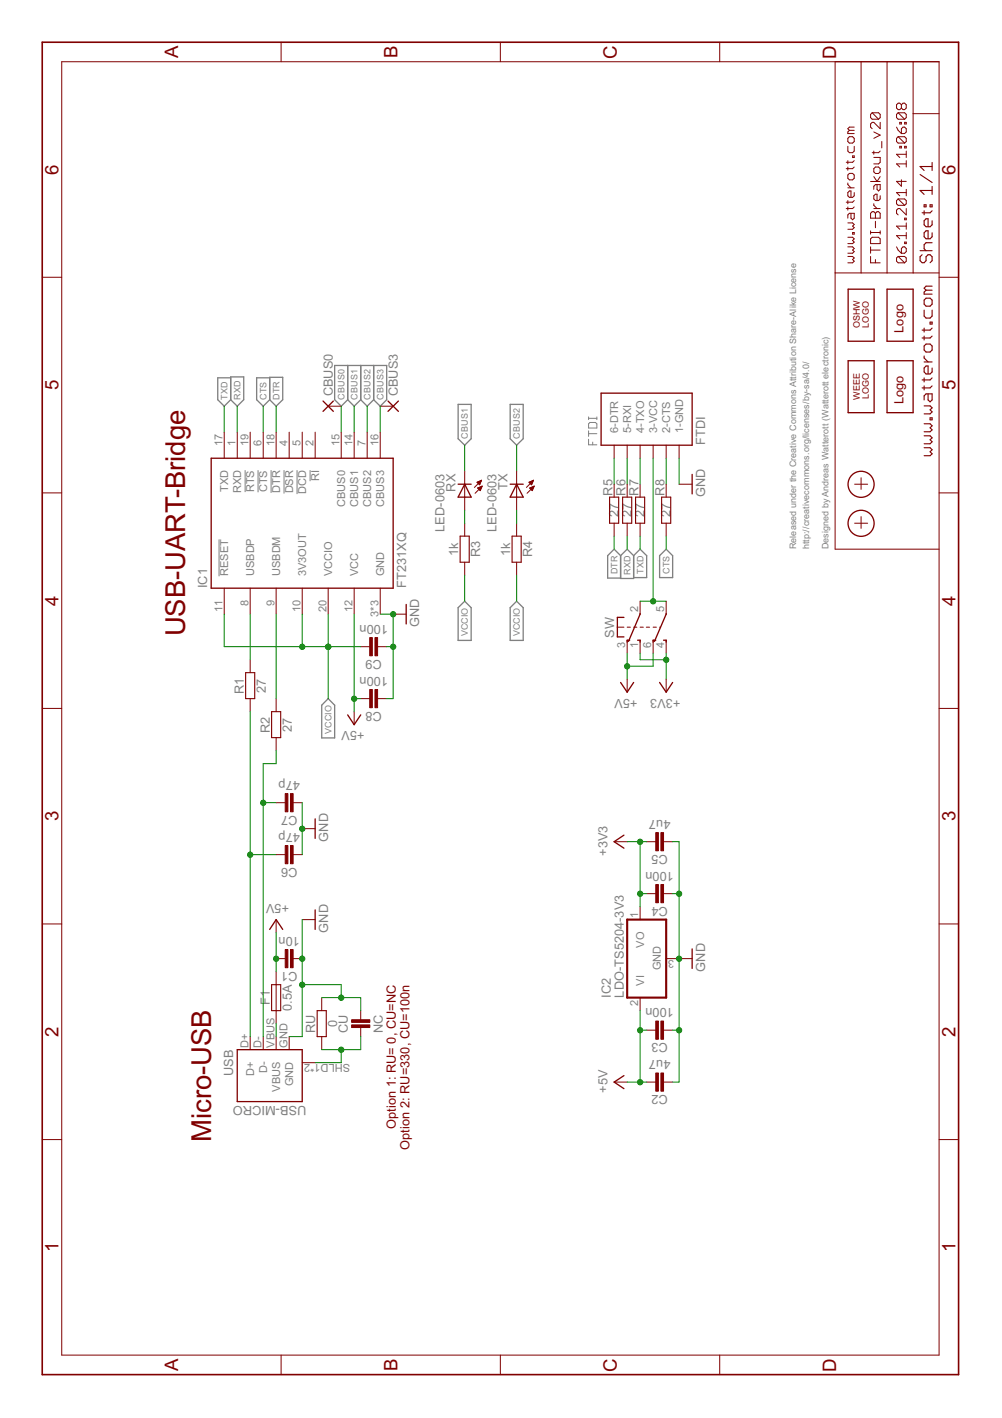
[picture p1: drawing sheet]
<svg xmlns="http://www.w3.org/2000/svg" width="210mm" height="297mm" viewBox="0 0 210 297" stroke-linecap="round" stroke-linejoin="round" font-family="sans-serif">
<g fill="none" stroke="#808080" stroke-width=".21">
<path d="M51.4 98.5v4.6M54.1 98.5v4.6M56.8 98.5v4.8M59.5 98.5v4.9M62.2 98.5v5M65 98.5v2.3M123.3 92v1.2h1.7M123.3 87.3v.6M123.3 90.3v1.1M123.3 90.8h1.7M123.3 87.6h1.7M123.6 88.5h1.1l.3 .3v.9h-1.7v-.9z"/>
<path d="M124.2 92.6v.6M125 87.3v.6M45.9 113v7.7"/>
</g>
<g fill="none" stroke="#808080" stroke-width=".28">
<path d="M48.3 79.1h-2.7v4.6l1.4 1.4 1.3-1.4M48.3 79h2.8v4.7l-1.4 1.4-1.4-1.4zM56.5 79.1h-2.7v4.6l1.3 1.4 1.4-1.4M56.5 79h2.7v4.7l-1.4 1.4-1.3-1.4zM72.8 76.6v7.1M75.6 76.6v7.1M78.3 76.6v7.1M72.8 83.7l-1.3 1.4-1.4-1.4v-7.1h10.9v7.1l-1.3 1.4-1.4-1.4M72.8 83.7l1.4 1.4 1.4-1.4M75.6 83.7l1.3 1.4 1.4-1.4M96 84.7h2.7v7.2l-1.4 1.4-1.3-1.4zM106.9 84.7h2.7v7.2l-1.4 1.4-1.3-1.4z"/>
<path d="M130 116.4l-1.3-1.4-1.4 1.4v4.7h2.7M130 116.4v4.8h2.7v-4.8M130 116.4l1.4-1.4 1.3 1.4M132.7 116.4l1.4-1.4 1.4 1.4v4.6h-2.8M138.2 116.4l1.4-1.4 1.3 1.4v4.6h-2.7zM96 127.3l1.3-1.4 1.4 1.4v6.9h-2.7zM106.9 127.3l1.3-1.4 1.4 1.4v6.9h-2.7zM68.7 146.3l1.4 1.4v6.9h-2.7v-6.9z"/>
</g>
<g fill="none" stroke="#800000" stroke-width=".23">
<path d="M192.7 36.6l2.6 1.6M195.3 34v1.7M195.3 39.1v1.6M195.3 39.9h-2.6l.9 .8M195.3 34.9h-2.6l.9 .8M192.7 52.5h2.6M193.2 53.4l-.5 .4v.8l.5 .4h.4l.4-.4v-.8l.4-.4h.4l.5 .4v.8l-.5 .4M193.6 42.9h.4v.4h-.4zM193.6 44.2v.8M194.8 42.9h.5v.4h-.5zM195.3 46.2v.9l-.5 .4h-.8l-.4-.4v-.9l.4-.4h.4v1.7M195.3 48.8v.8l-.5 .4h-.8l-.4-.4v-.8l.4-.5h.4v1.7"/>
<path d="M195.3 50.8h-1.3l-.4 .5v.8l.4 .4M195.3 59.9h-1.3l-.4 .5 .4 .4M195.3 44.2l-.5 .4h-1.6M193.6 62.9l.4-.4h.8l.5 .4v.8l-.5 .4h-.8l-.4-.4zM193.6 65v1.2l.4 .4h.8l.5-.4v-1.2M193.6 72.5l.4-.4h.8l.5 .4v.8l-.5 .4h-.8l-.4-.4zM193.6 68.7v.9M193.6 70.4v.8M193.6 74.6v.4l.8 .8M193.6 79.2v.8M193.6 75.8h1.7M194 60.8l-.4 .4v.4h1.7"/>
<path d="M194 60.8h1.3M194.8 67.5h.5v.4h-.5zM195.3 77.1v.8l-.5 .4h-.8l-.4-.4v-.8l.4-.4h.4v1.6M195.3 79.2l-.5 .4h-1.6M195.3 70.4l-.5 .4h-1.6M195.3 68.7l-.5 .5h-1.6M193.6 93.8h1.2l.5 .4-.5 .4 .5 .5-.5 .4h-1.2M193.6 91.3h1.2l.5 .4-.5 .4 .5 .4-.5 .5h-1.2M193.6 88.8h1.2l.5 .4-.5 .4 .5 .4-.5 .4h-1.2M193.6 85h1.2l.5 .4-.5 .5 .5 .4-.5 .4h-1.2M193.6 80.8v.9M194.4 82.5v1.3l.4 .4 .5-.4v-1.3h-1.3l-.4 .4v.9"/>
<path d="M194.8 87.5h.5v.4h-.5zM195.3 80.8l-.5 .5h-1.6M96.4 112.3h1.9v5.5h-1.9zM107.3 112.3h1.9v5.5h-1.9zM127.7 104.1h1.9v5.5h-1.9zM130.4 104.1h1.9v5.5h-1.9zM133.1 104.1h1.9v5.5h-1.9zM138.6 104.1h1.9v5.5h-1.9zM51.5 140.9h1.9v5.4h-1.9zM56.9 149.1h1.9v5.4h-1.9zM56.9 206.3h1.9v5.4h-1.9zM66.4 211.7h1.9v5.4h-1.9z"/>
</g>
<g fill="none" stroke="#800000" stroke-width=".21">
<path d="M12.9 12.9h183.8v271h-183.8zM58.9 8.8v4.1M104.8 8.8v4.1M150.8 8.8v4.1M174.9 12.9v102.1h21.8M180.4 12.9v44.3M185.8 12.9v44.3M191.3 12.9v44.3M177.6 30.6v1l.3 .4h.7l.3-.4v-1M177.6 33.7v.6M177.6 35v.7M177.6 38.3v.4l.7 .6"/>
<path d="M177.6 39.3h1.3M177.9 36.3h.7l.3 .4v.6l-.3 .4h-.7l-.3-.4v-.6zM177.9 28.6h.7l.3 .4v.7l-.3 .3h-.7l-.3-.3v-.7zM177.9 27.3l-.3 .3v.4h1.3M177.9 27.3h1M178.6 32.7h.3v.3h-.3zM178.9 26.6h-1l-.3 .4 .3 .3M178.9 35l-.3 .3h-1.3M178.9 33.7l-.3 .3h-1.3M182.4 38h2M182.7 23.6l-.3 .4v.6l.3 .4h1.3M182.7 23.6h1.3l.4 .4v.6l-.4 .4"/>
<path d="M182.7 23.6l1.3 1.4M183 33h1.4v1l-.4 .3h-1M183 31.6v.7M183 37l.7 1 .7-1M183 27.6l1.4 .7-1.4 .7M183.4 35h.6l.4 .3v.7l-.4 .3h-.6l-.4-.3v-.7zM183.7 38.7v1l.3 .3 .4-.3v-1h-1l-.4 .3v.7M184.4 25.6v1.4l-1.4-1.4h-.3l-.3 .4v.6l.3 .4M184.4 31.6l-.4 .4h-1.3M184.7 29.6v1.4M187.8 26.6l.4 .7 .6 .7M188.2 23.6l-.4 .4v.6l.4 .4h1.3"/>
<path d="M188.2 23.6h1.3l.3 .4v.6l-.3 .4M188.2 28.6l-.4 .4v.7l.4 .3h1.3M188.2 28.6h1.3l.3 .4v.7l-.3 .3M188.2 28.6l1.3 1.4M188.2 23.6l1.3 1.4M188.5 25.6h.3v.4h-.3zM188.5 30.6h.3v.4h-.3zM188.8 21.9l-.3-.3h-.3l-.4 .3v.7l.4 .4h.3l.3-.4M188.8 21.9l.4-.3h.3l.3 .3v.7l-.3 .4h-.3l-.4-.4M188.8 27l.4-.4h.3l.3 .4v.6l-.3 .4h-.7zM188.8 21.9v.7M188.8 37.7v1.3l-1-1h2"/>
<path d="M189.5 25.6h.3v.4h-.3zM189.5 30.6h.3v.4h-.3zM189.8 34.3h-2l.7 .7M189.8 31.6v1.4M189.8 33.7v1.3M189.8 39.7v1.3M189.8 32.3h-2l.7 .7M191.3 23.8h5.4M8.8 58.1h4.1M174.9 57.2h21.8M177.6 53.7h1l.3 .3-.3 .4 .3 .3-.3 .4h-1M177.6 49.7h1l.3 .3-.3 .4 .3 .3-.3 .3h-1"/>
<path d="M177.6 51.7h1l.3 .3-.3 .4 .3 .3-.3 .3h-1M177.6 46.7h1l.3 .3-.3 .4 .3 .3-.3 .3h-1M177.6 42v.7M177.6 43.3v.7M178.3 44.7v1l.3 .3 .3-.3v-1h-1l-.3 .3v.7M178.6 48.7h.3v.3h-.3zM178.9 43.3l-.3 .4h-1.3M178.9 40.3v.7l-.3 .3h-.7l-.3-.3v-.7l.3-.3h.4v1.3M178.9 42l-.3 .4h-1.3M182.4 53.7v1.4h2M182.4 44.7l.3-.4h.3l.4 .4 .3-.4h.3l.4 .4v1h-2zM182.4 48.4v.6"/>
<path d="M182.4 51.7v1.3M182.4 52.4h2M182.4 48.7h2M182.7 49.7h1.3l.4 .3v1h-2v-1zM183 43.7h1.4M183 42.7v.3l.7 .7M183.4 44.7v1M183.4 46.4v1.3M183.4 54.4v.7M184.4 41v.7l-.4 .3h-.6l-.4-.3v-.7l.4-.3h.3v1.3M184.4 48.4v.6M187.8 51.7l.4 .7 .6 .6"/>
<path d="M188.2 53.7l-.4 .3v.7l.4 .4h1.3M188.2 41.7l-.4 .3v.7l.4 .3h1.3M188.2 53.7h1.3l.3 .3v.7l-.3 .4M188.2 41.7h1.3l.3 .3v.7l-.3 .3M188.2 53.7l1.3 1.4M188.2 41.7l1.3 1.3M188.8 52l.4-.3h.3l.3 .3v.7l-.3 .3h-.7zM189.5 50.7h.3v.3h-.3zM189.5 45.7h.3v.3h-.3zM189.8 43.7v1.3l-1.3-1.3h-.3l-.4 .3v.7l.4 .3M189.8 46.7v1.3M189.8 48.7v1.3"/>
<path d="M189.8 49.4h-2l.7 .6M189.8 47.4h-2l.7 .6M189.8 40.3h-2l.7 .7M196.7 58.1h4.1M47 90.5v5.5M49.7 90.5v5.5M52.4 90.5v5.5M55.1 90.5v5.5M57.8 90.5v5.5M60.6 90.5v5.5M63.3 90.5v5.5M66 90.5v5.5"/>
<path d="M68.7 85.1h2.8M71.5 90.5v5.5M74.2 90.5v5.5M76.9 90.5v5.5M79.7 90.5v5.5M79.7 85.1h2.7M97.3 98.7v8.2M108.2 98.7v8.2M128.7 93.3v2.7M131.4 93.3v2.7M134.1 93.3v2.7M136.8 93.3v2.7"/>
<path d="M139.6 93.3v2.7M142.3 93.3v2.7M8.8 103.3h4.1M97.3 109.6v2.7M97.3 117.8v2.7M99.9 101l1-.4-.4 1zM100 101v.1M100.1 102.2l.9-.4-.4 1zM100.1 100.9v.3M100.1 102.2v.1M100.2 100.9v.4M100.2 102.2v.2"/>
<path d="M100.4 100.8v.7M100.4 102.1v.5M100.5 100.8v.7M100.5 102v.7M100.6 100.7v.5M100.6 102v.7M100.8 100.6v.3M100.8 101.9v.5M100.9 100.6l-1.5 1.5M100.9 101.9v.2M101 101.8l-1.5 1.5M108.2 109.6v2.7"/>
<path d="M108.2 117.8v2.7M110.8 101l1-.4-.4 1zM110.9 101v.1M111 102.2l.9-.4-.4 1zM111 100.9v.3M111 102.2v.1M111.2 100.9v.5M111.2 102.2v.3M111.3 100.8v.7M111.3 102.1v.5M111.4 100.8v.6M111.4 102v.7"/>
<path d="M111.6 100.7v.4M111.6 102v.6M111.7 100.6v.2M111.7 101.9v.4M111.8 100.6l-1.5 1.5M111.8 101.9v.1M111.9 101.8l-1.5 1.5M128.7 101.4v2.7M128.7 109.6v2.7M131.4 101.4v2.7M131.4 109.6v2.7M134.1 101.4v2.7"/>
<path d="M134.1 109.6v2.7M139.6 101.4v2.7M139.6 109.6v2.7M142.3 101.4h2.7M179 109.6h2.8M179 101.4h2.8M180.4 100.1v2.4M180.4 108.2v2.5M196.7 103.3h4.1M47 123.2v5.5M52.4 123.2v5.5M52.4 138.2v2.7"/>
<path d="M57.8 123.2v5.5M63.3 123.2v5.5M68.7 123.2v5.5M74.2 123.2v5.5M75.6 135.5h1.9M79.1 135.5h1.9M79.7 123.2v5.5M82.4 128.7h2.7M129.3 131.4h1.4M131.4 134.1v2.7M131.4 131.4h.7M132.7 131.4h.7"/>
<path d="M134.1 125.9v2.8M134.1 134.1v2.7M134.1 131.4h.7M135.4 131.4h.7M136.8 134.1v2.7M136.8 131.4h.7M138.2 131.4h.1M139.6 125.9v2.8M139.6 134.1v2.7M8.8 148.4h4.1M52.4 146.3v2.8M57.8 146.3v2.8"/>
<path d="M57.8 154.5v2.7M74.2 149.1v2.7M75.6 146.3h1.9M79.1 146.3h1.9M131.4 142.3v2.7M139.6 142.3v2.7M196.7 148.4h4.1M57.8 179h2M57.8 168.1h2M61.4 179h1.9M61.4 168.1h1.9M63.3 173.6h2.7"/>
<path d="M128.7 176.3h2.7M135.5 176.3h1.9M139 176.3h1.9M8.8 193.5h4.1M57.8 192.6v2.8M63.3 192.6h2.7M134.1 189.9v2.7M135.5 187.2h1.9M139 187.2h1.9M196.7 193.5h4.1M52.4 217.1v2.8M55.1 217.1v2.8"/>
<path d="M57.8 203.5v10.9M57.8 217.1v2.8M57.8 200.8h2M60.6 217.1v2.8M61.4 200.8h1.9M67.4 209v2.7M67.4 217.1v2.8M75.6 211.7v1.9M75.6 215.2v1.9M134.1 209v2.7M135.5 215.8h1.9M139 215.8h1.9"/>
<path d="M139.6 200.8h5.4M8.8 238.7h4.1M63.3 222.6h2.7M128.7 226.7h2.7M135.5 226.7h1.9M139 226.7h1.9M196.7 238.7h4.1M58.9 283.9v4.1M104.8 283.9v4.1M150.8 283.9v4.1"/>
</g>
<path d="M8.8 8.8h192v279.2h-192z" fill="none" stroke="#800000" stroke-width=".34"/>
<g fill="none" stroke="#800000" stroke-width=".28">
<path d="M177.7 60.6h5.4v10.9h-5.4zM177.7 75.6h5.4v10.8h-5.4zM185.8 60.6h5.5v10.9h-5.5zM185.8 75.6h5.5v10.8h-5.5zM44.2 96h38.2v27.2h-38.2zM67.7 84l2.1 2.2M69.8 84l-2.1 2.2M81.3 84l2.2 2.2M83.5 84l-2.2 2.2M125.9 82.4h19.1v10.9h-19.1zM145 99.4v4.1M96 101.4h2.7"/>
<path d="M97.3 101.4l1.4 2.7h-2.7zM106.9 101.4h2.7M108.2 101.4l1.4 2.7h-2.7zM85.1 126.6v4.1M130.7 129.3h-1.4v4.1h1.4M131.9 134.1h-.5v.4M133.6 134.1h.5v.4M134.1 128.5l-2.4 5.9M137.4 134.1h-.6v.4M139 134.1h.6v.4M139.6 128.5l-2.5 5.9M72.8 149.8l1.4 2 1.4-2"/>
<path d="M130 143l1.4 2 1.3-2M138.2 143l1.4 2 1.3-2M66 171.5v4.1M130.7 174.9l-2 1.4 2 1.4M56.5 194.7l1.3-2.1 1.4 2.1M66 190.6v4.1M145 198.8v4.1M49.7 219.9h13.6v10.9h-13.6zM130.7 225.3l-2 1.4 2 1.3"/>
<circle cx="180.4" cy="109.6" r="2.73"/>
<circle cx="180.4" cy="101.5" r="2.73"/>
</g>
<path d="M131.4 192.6h8.2v16.4h-8.2z" fill="none" stroke="#800000" stroke-width=".44"/>
<g fill="#800000" stroke="#800000" stroke-width=".21">
<path d="M137.4 213.9h.5v3.8h-.5z"/>
<path d="M138.5 213.9h.5v3.8h-.5z"/>
<path d="M137.4 185.3h.5v3.8h-.5z"/>
<path d="M138.5 185.3h.5v3.8h-.5z"/>
<path d="M137.4 174.4h.5v3.8h-.5z"/>
<path d="M138.5 174.4h.5v3.8h-.5z"/>
<path d="M59.8 198.9h.5v3.8h-.5z"/>
<path d="M60.9 198.9h.5v3.8h-.5z"/>
<path d="M73.7 213.6h3.8v.6h-3.8z"/>
<path d="M73.7 214.7h3.8v.5h-3.8z"/>
<path d="M77.4 144.4h.6v3.9h-.6z"/>
<path d="M78.5 144.4h.6v3.9h-.6z"/>
<path d="M77.4 133.6h.6v3.8h-.6z"/>
<path d="M78.5 133.6h.6v3.8h-.6z"/>
<path d="M137.4 224.8h.5v3.8h-.5z"/>
<path d="M138.5 224.8h.5v3.8h-.5z"/>
<path d="M59.8 177.1h.5v3.8h-.5z"/>
<path d="M60.9 177.1h.5v3.8h-.5z"/>
<path d="M59.8 166.2h.5v3.9h-.5z"/>
<path d="M60.9 166.2h.5v3.9h-.5z"/>
</g>
<g fill="none" stroke="#008000" stroke-width=".21">
<path d="M47 85.1v5.4M49.7 85.1v5.4M55.1 85.1v5.4M57.8 85.1v5.4M71.5 85.1v5.4M74.2 85.1v5.4M76.9 85.1v5.4M79.7 85.1v5.4M97.3 93.3v5.4M108.2 93.3v5.4M128.7 96v5.4M131.4 96v5.4"/>
<path d="M134.1 96v5.4M136.8 96v29.9M139.6 96v5.4M142.3 96v5.4M97.3 106.9v2.7M108.2 106.9v2.7M128.7 112.3v2.7M131.4 112.3v2.7M134.1 112.3v2.7M139.6 112.3v2.7M47 128.7v6.8h28.6M52.4 128.7v9.5"/>
<path d="M57.8 128.7v17.6M63.3 128.7v6.8M68.7 128.7v17.6M74.2 128.7v20.4M79.7 128.7h2.7v17.6h-1.4M81 135.5h1.4M97.3 120.5v5.4M108.2 120.5v5.4M131.4 136.8v5.5M134.1 136.8v1.4h5.5M134.1 125.9h5.5M136.8 136.8v2.8h-5.4"/>
<path d="M139.6 136.8v5.5M52.4 149.1v68M57.8 157.2v2.8h-2.7v57.1M74.2 146.3h1.4M52.4 179h5.4M55.1 168.1h2.7M63.3 168.1v10.9M131.4 176.3h4.1M134.1 176.3v13.6M140.9 176.3h1.4v50.4h-1.4M57.8 195.4v8.1M63.3 192.6v24.5h-2.7"/>
<path d="M134.1 187.2h1.4M140.9 187.2h1.4M57.8 214.4v2.7M63.3 206.3h8.2v2.7M67.4 209h8.2v2.7M71.5 219.9v2.7h-5.5M75.6 217.1v2.8h-8.2M134.1 215.8h1.4M134.1 211.7v15M140.9 215.8h1.4M131.4 226.7h4.1"/>
</g>
<g fill="#008000" stroke="#008000" stroke-width=".21">
<circle cx="142.3" cy="200.8" r=".55"/>
<circle cx="142.3" cy="187.2" r=".55"/>
<circle cx="142.3" cy="215.8" r=".55"/>
<circle cx="82.4" cy="128.7" r=".55"/>
<circle cx="82.4" cy="135.5" r=".55"/>
<circle cx="63.3" cy="200.8" r=".55"/>
<circle cx="71.5" cy="209" r=".55"/>
<circle cx="63.3" cy="206.3" r=".55"/>
<circle cx="63.3" cy="173.6" r=".55"/>
<circle cx="57.8" cy="200.8" r=".55"/>
<circle cx="74.2" cy="146.4" r=".55"/>
<circle cx="131.4" cy="139.6" r=".55"/>
<circle cx="134.1" cy="215.8" r=".55"/>
<circle cx="134.1" cy="226.7" r=".55"/>
<circle cx="63.3" cy="135.5" r=".55"/>
<circle cx="68.7" cy="135.5" r=".55"/>
<circle cx="134.1" cy="187.2" r=".55"/>
<circle cx="134.1" cy="176.3" r=".55"/>
<circle cx="139.6" cy="138.2" r=".55"/>
<circle cx="136.8" cy="126" r=".55"/>
<circle cx="52.4" cy="179" r=".55"/>
<circle cx="55.1" cy="168.2" r=".55"/>
<circle cx="71.5" cy="219.9" r=".55"/>
</g>
<g font-size="6.4" fill="#800000">
<text x="38.8" y="133.3" transform="rotate(-90 38.8 133.3)">USB-UART-Bridge</text>
<text x="44.2" y="239.2" transform="rotate(-90 44.2 239.2)">Micro-USB</text>
</g>
<g font-size="4.4" fill="#800000">
<text x="37.3" y="12.2" transform="rotate(-90 37.3 12.2)">A</text>
<text x="83.2" y="12.2" transform="rotate(-90 83.2 12.2)">B</text>
<text x="129.2" y="12.3" transform="rotate(-90 129.2 12.3)">C</text>
<text x="175.1" y="12.3" transform="rotate(-90 175.1 12.3)">D</text>
<text x="12.3" y="36.6" transform="rotate(-90 12.3 36.6)">6</text>
<text x="200.2" y="36.6" transform="rotate(-90 200.2 36.6)">6</text>
<text x="12.3" y="81.7" transform="rotate(-90 12.3 81.7)">5</text>
<text x="200.2" y="81.7" transform="rotate(-90 200.2 81.7)">5</text>
<text x="12.3" y="126.9" transform="rotate(-90 12.3 126.9)">4</text>
<text x="200.2" y="126.9" transform="rotate(-90 200.2 126.9)">4</text>
<text x="12.3" y="172.1" transform="rotate(-90 12.3 172.1)">3</text>
<text x="200.2" y="172.1" transform="rotate(-90 200.2 172.1)">3</text>
<text x="12.3" y="217.2" transform="rotate(-90 12.3 217.2)">2</text>
<text x="200.2" y="217.2" transform="rotate(-90 200.2 217.2)">2</text>
<text x="12.3" y="262.4" transform="rotate(-90 12.3 262.4)">1</text>
<text x="200.2" y="262.4" transform="rotate(-90 200.2 262.4)">1</text>
<text x="37.3" y="287.2" transform="rotate(-90 37.3 287.2)">A</text>
<text x="83.2" y="287.2" transform="rotate(-90 83.2 287.2)">B</text>
<text x="129.2" y="287.3" transform="rotate(-90 129.2 287.3)">C</text>
<text x="175.1" y="287.3" transform="rotate(-90 175.1 287.3)">D</text>
</g>
<g font-size="3" fill="#800000">
<text x="189.2" y="69.7" transform="rotate(-90 189.2 69.7)">Logo</text>
<text x="189.2" y="84.7" transform="rotate(-90 189.2 84.7)">Logo</text>
<text x="82.9" y="236.5" transform="rotate(-90 82.9 236.5)">Option 1: RU= 0, CU=NC</text>
<text x="85.8" y="240.8" transform="rotate(-90 85.8 240.8)">Option 2: RU=330, CU=100n</text>
</g>
<g font-size="3" fill="#808080">
<text x="69.7" y="83" transform="rotate(-90 69.7 83)">CBUS0</text>
<text x="83.3" y="83" transform="rotate(-90 83.3 83)">CBUS3</text>
<text x="147.7" y="93.3" transform="rotate(-90 147.7 93.3)">FTDI</text>
<text x="95.4" y="103" transform="rotate(-90 95.4 103)">RX</text>
<text x="106.3" y="102.7" transform="rotate(-90 106.3 102.7)">TX</text>
<text x="128.3" y="103.8" transform="rotate(-90 128.3 103.8)">R5</text>
<text x="131" y="103.8" transform="rotate(-90 131 103.8)">R6</text>
<text x="133.8" y="103.8" transform="rotate(-90 133.8 103.8)">R7</text>
<text x="139.2" y="103.8" transform="rotate(-90 139.2 103.8)">R8</text>
<text x="147.7" y="104.2" transform="rotate(-90 147.7 104.2)">GND</text>
<text x="93.1" y="111.4" transform="rotate(-90 93.1 111.4)">LED-0603</text>
<text x="104" y="111.4" transform="rotate(-90 104 111.4)">LED-0603</text>
<text x="129.5" y="108.4" transform="rotate(-90 129.5 108.4)">27</text>
<text x="132.3" y="108.4" transform="rotate(-90 132.3 108.4)">27</text>
<text x="135" y="108.4" transform="rotate(-90 135 108.4)">27</text>
<text x="140.4" y="108.4" transform="rotate(-90 140.4 108.4)">27</text>
<text x="96" y="116.5" transform="rotate(-90 96 116.5)">1k</text>
<text x="100.6" y="116.8" transform="rotate(-90 100.6 116.8)">R3</text>
<text x="106.9" y="116.5" transform="rotate(-90 106.9 116.5)">1k</text>
<text x="111.5" y="116.8" transform="rotate(-90 111.5 116.8)">R4</text>
<text x="43.4" y="123.2" transform="rotate(-90 43.4 123.2)">IC1</text>
<text x="85.1" y="123.2" transform="rotate(-90 85.1 123.2)">FT231XQ</text>
<text x="81.3" y="130.8" transform="rotate(-180 81.3 130.8)">100n</text>
<text x="87.8" y="131.4" transform="rotate(-90 87.8 131.4)">GND</text>
<text x="128.7" y="133.6" transform="rotate(-90 128.7 133.6)">SW</text>
<text x="80" y="138.2" transform="rotate(-180 80 138.2)">C9</text>
<text x="81.3" y="141.7" transform="rotate(-180 81.3 141.7)">100n</text>
<text x="51.1" y="145.3" transform="rotate(-90 51.1 145.3)">R1</text>
<text x="55.7" y="145.1" transform="rotate(-90 55.7 145.1)">27</text>
<text x="80" y="149.1" transform="rotate(-180 80 149.1)">C8</text>
<text x="133.6" y="146.4" transform="rotate(-180 133.6 146.4)">+5V</text>
<text x="142.5" y="146.4" transform="rotate(-180 142.5 146.4)">+3V3</text>
<text x="56.5" y="153.5" transform="rotate(-90 56.5 153.5)">R2</text>
<text x="61.1" y="153.3" transform="rotate(-90 61.1 153.3)">27</text>
<text x="76.4" y="153.2" transform="rotate(-180 76.4 153.2)">+5V</text>
<text x="62.8" y="163.5" transform="rotate(-180 62.8 163.5)">47p</text>
<text x="62.3" y="170.9" transform="rotate(-180 62.3 170.9)">C7</text>
<text x="140.4" y="171.7" transform="rotate(-180 140.4 171.7)">4u7</text>
<text x="62.8" y="174.4" transform="rotate(-180 62.8 174.4)">47p</text>
<text x="68.7" y="176.3" transform="rotate(-90 68.7 176.3)">GND</text>
<text x="127.3" y="179.3" transform="rotate(-90 127.3 179.3)">+3V3</text>
<text x="139.9" y="179" transform="rotate(-180 139.9 179)">C5</text>
<text x="62.3" y="181.8" transform="rotate(-180 62.3 181.8)">C6</text>
<text x="141.2" y="182.6" transform="rotate(-180 141.2 182.6)">100n</text>
<text x="60.5" y="189.4" transform="rotate(-180 60.5 189.4)">+5V</text>
<text x="139.9" y="189.9" transform="rotate(-180 139.9 189.9)">C4</text>
<text x="62.8" y="196.2" transform="rotate(-180 62.8 196.2)">10n</text>
<text x="68.7" y="195.4" transform="rotate(-90 68.7 195.4)">GND</text>
<text x="62.3" y="203.5" transform="rotate(-180 62.3 203.5)">C1</text>
<text x="147.7" y="203.5" transform="rotate(-90 147.7 203.5)">GND</text>
<text x="128" y="209" transform="rotate(-90 128 209)">IC2</text>
<text x="130.7" y="209" transform="rotate(-90 130.7 209)">LDO-TS5204-3V3</text>
<text x="56.5" y="210.6" transform="rotate(-90 56.5 210.6)">F1</text>
<text x="61.1" y="211.8" transform="rotate(-90 61.1 211.8)">0.5A</text>
<text x="70.7" y="215.2" transform="rotate(-90 70.7 215.2)">0</text>
<text x="141.2" y="211.2" transform="rotate(-180 141.2 211.2)">100n</text>
<text x="66" y="216.4" transform="rotate(-90 66 216.4)">RU</text>
<text x="72.8" y="216.4" transform="rotate(-90 72.8 216.4)">CU</text>
<text x="80.2" y="216.4" transform="rotate(-90 80.2 216.4)">NC</text>
<text x="139.9" y="218.5" transform="rotate(-180 139.9 218.5)">C3</text>
<text x="48.9" y="225.4" transform="rotate(-90 48.9 225.4)">USB</text>
<text x="140.4" y="222.1" transform="rotate(-180 140.4 222.1)">4u7</text>
<text x="64.2" y="231.6" transform="rotate(-180 64.2 231.6)">USB-MICRO</text>
<text x="127.3" y="228.9" transform="rotate(-90 127.3 228.9)">+5V</text>
<text x="139.9" y="229.4" transform="rotate(-180 139.9 229.4)">C2</text>
</g>
<g font-size="2.6" fill="#808080">
<text x="46.6" y="93.5" transform="rotate(-90 46.6 93.5)">17</text>
<text x="49.3" y="93.5" transform="rotate(-90 49.3 93.5)">1</text>
<text x="52" y="93.5" transform="rotate(-90 52 93.5)">19</text>
<text x="54.8" y="93.5" transform="rotate(-90 54.8 93.5)">6</text>
<text x="57.5" y="93.5" transform="rotate(-90 57.5 93.5)">18</text>
<text x="60.2" y="93.5" transform="rotate(-90 60.2 93.5)">4</text>
<text x="62.9" y="93.5" transform="rotate(-90 62.9 93.5)">5</text>
<text x="65.6" y="93.5" transform="rotate(-90 65.6 93.5)">2</text>
<text x="71.1" y="93.5" transform="rotate(-90 71.1 93.5)">15</text>
<text x="73.8" y="93.5" transform="rotate(-90 73.8 93.5)">14</text>
<text x="76.5" y="93.5" transform="rotate(-90 76.5 93.5)">7</text>
<text x="79.3" y="93.5" transform="rotate(-90 79.3 93.5)">16</text>
<text x="129.5" y="90.8" transform="rotate(-90 129.5 90.8)">6-DTR</text>
<text x="132.2" y="90.8" transform="rotate(-90 132.2 90.8)">5-RXI</text>
<text x="134.9" y="90.8" transform="rotate(-90 134.9 90.8)">4-TXO</text>
<text x="137.6" y="90.8" transform="rotate(-90 137.6 90.8)">3-VCC</text>
<text x="140.4" y="90.8" transform="rotate(-90 140.4 90.8)">2-CTS</text>
<text x="143.1" y="90.8" transform="rotate(-90 143.1 90.8)">1-GND</text>
<text x="66.8" y="100.8" transform="rotate(-90 66.8 100.8)">RI</text>
<text x="47.8" y="103.1" transform="rotate(-90 47.8 103.1)">TXD</text>
<text x="50.5" y="103.4" transform="rotate(-90 50.5 103.4)">RXD</text>
<text x="53.2" y="103.1" transform="rotate(-90 53.2 103.1)">RTS</text>
<text x="55.9" y="103.1" transform="rotate(-90 55.9 103.1)">CTS</text>
<text x="58.7" y="103.2" transform="rotate(-90 58.7 103.2)">DTR</text>
<text x="61.4" y="103.4" transform="rotate(-90 61.4 103.4)">DSR</text>
<text x="64.1" y="103.5" transform="rotate(-90 64.1 103.5)">DCD</text>
<text x="72.3" y="106.2" transform="rotate(-90 72.3 106.2)">CBUS0</text>
<text x="75" y="106.2" transform="rotate(-90 75 106.2)">CBUS1</text>
<text x="77.7" y="106.2" transform="rotate(-90 77.7 106.2)">CBUS2</text>
<text x="80.5" y="106.2" transform="rotate(-90 80.5 106.2)">CBUS3</text>
<text x="47.8" y="120.7" transform="rotate(-90 47.8 120.7)">RESET</text>
<text x="53.2" y="120.7" transform="rotate(-90 53.2 120.7)">USBDP</text>
<text x="58.7" y="120.7" transform="rotate(-90 58.7 120.7)">USBDM</text>
<text x="64.1" y="120.7" transform="rotate(-90 64.1 120.7)">3V3OUT</text>
<text x="69.6" y="120.7" transform="rotate(-90 69.6 120.7)">VCCIO</text>
<text x="75" y="120.7" transform="rotate(-90 75 120.7)">VCC</text>
<text x="80.5" y="120.7" transform="rotate(-90 80.5 120.7)">GND</text>
<text x="46.6" y="128.1" transform="rotate(-90 46.6 128.1)">11</text>
<text x="52" y="127" transform="rotate(-90 52 127)">8</text>
<text x="57.5" y="127" transform="rotate(-90 57.5 127)">9</text>
<text x="62.9" y="128.3" transform="rotate(-90 62.9 128.3)">10</text>
<text x="68.4" y="128.3" transform="rotate(-90 68.4 128.3)">20</text>
<text x="73.8" y="128.3" transform="rotate(-90 73.8 128.3)">12</text>
<text x="79.3" y="129.2" transform="rotate(-90 79.3 129.2)">3*3</text>
<text x="133.7" y="128.3" transform="rotate(-90 133.7 128.3)">2</text>
<text x="139.2" y="128.3" transform="rotate(-90 139.2 128.3)">5</text>
<text x="131" y="135.8" transform="rotate(-90 131 135.8)">3</text>
<text x="133.7" y="135.8" transform="rotate(-90 133.7 135.8)">1</text>
<text x="136.4" y="135.8" transform="rotate(-90 136.4 135.8)">6</text>
<text x="139.2" y="135.8" transform="rotate(-90 139.2 135.8)">4</text>
<text x="133.7" y="192.3" transform="rotate(-90 133.7 192.3)">1</text>
<text x="134.9" y="198.5" transform="rotate(-90 134.9 198.5)">VO</text>
<text x="138.5" y="203.3" transform="rotate(-90 138.5 203.3)">GND</text>
<text x="141.2" y="201.2" transform="rotate(-180 141.2 201.2)">3</text>
<text x="134.9" y="206.5" transform="rotate(-90 134.9 206.5)">VI</text>
<text x="133.7" y="210.7" transform="rotate(-90 133.7 210.7)">2</text>
<text x="52" y="219.5" transform="rotate(-90 52 219.5)">D+</text>
<text x="54.8" y="219.5" transform="rotate(-90 54.8 219.5)">D-</text>
<text x="57.5" y="219.5" transform="rotate(-90 57.5 219.5)">VBUS</text>
<text x="60.2" y="219.5" transform="rotate(-90 60.2 219.5)">GND</text>
<text x="53.2" y="225.4" transform="rotate(-90 53.2 225.4)">D+</text>
<text x="56" y="224.8" transform="rotate(-90 56 224.8)">D-</text>
<text x="61.4" y="227.5" transform="rotate(-90 61.4 227.5)">GND</text>
<text x="73.3" y="223" transform="rotate(-180 73.3 223)">SHLD1*2</text>
<text x="58.7" y="228.7" transform="rotate(-90 58.7 228.7)">VBUS</text>
</g>
<g font-size="2.1" fill="#800000">
<text x="180.1" y="68.8" transform="rotate(-90 180.1 68.8)">OSHW</text>
<text x="182" y="68.6" transform="rotate(-90 182 68.6)">LOGO</text>
<text x="180.1" y="83.7" transform="rotate(-90 180.1 83.7)">WEEE</text>
<text x="182" y="83.6" transform="rotate(-90 182 83.6)">LOGO</text>
</g>
<g font-size="2.1" fill="#808080">
<text x="47.6" y="83.7" transform="rotate(-90 47.6 83.7)">TXD</text>
<text x="50.4" y="83.7" transform="rotate(-90 50.4 83.7)">RXD</text>
<text x="55.8" y="83.7" transform="rotate(-90 55.8 83.7)">CTS</text>
<text x="58.5" y="83.7" transform="rotate(-90 58.5 83.7)">DTR</text>
<text x="72.2" y="83.7" transform="rotate(-90 72.2 83.7)">CBUS0</text>
<text x="74.9" y="83.7" transform="rotate(-90 74.9 83.7)">CBUS1</text>
<text x="77.6" y="83.7" transform="rotate(-90 77.6 83.7)">CBUS2</text>
<text x="80.3" y="83.7" transform="rotate(-90 80.3 83.7)">CBUS3</text>
<text x="98" y="91.9" transform="rotate(-90 98 91.9)">CBUS1</text>
<text x="108.9" y="91.9" transform="rotate(-90 108.9 91.9)">CBUS2</text>
<text x="166.8" y="115" transform="rotate(-90 166.8 115)">Released under the Creative Commons Attribution Share-Alike License</text>
<text x="169.5" y="115" transform="rotate(-90 169.5 115)">http://creativecommons.org/licenses/by-sa/4.0/</text>
<text x="173.6" y="115" transform="rotate(-90 173.6 115)">Designed by Andreas Watterott (Watterott electronic)</text>
<text x="129.3" y="120.3" transform="rotate(-90 129.3 120.3)">DTR</text>
<text x="132" y="120.4" transform="rotate(-90 132 120.4)">RXD</text>
<text x="134.8" y="120.2" transform="rotate(-90 134.8 120.2)">TXD</text>
<text x="140.2" y="120.2" transform="rotate(-90 140.2 120.2)">CTS</text>
<text x="98" y="133.3" transform="rotate(-90 98 133.3)">VCCIO</text>
<text x="108.9" y="133.3" transform="rotate(-90 108.9 133.3)">VCCIO</text>
<text x="69.4" y="153.8" transform="rotate(-90 69.4 153.8)">VCCIO</text>
</g>
</svg>
